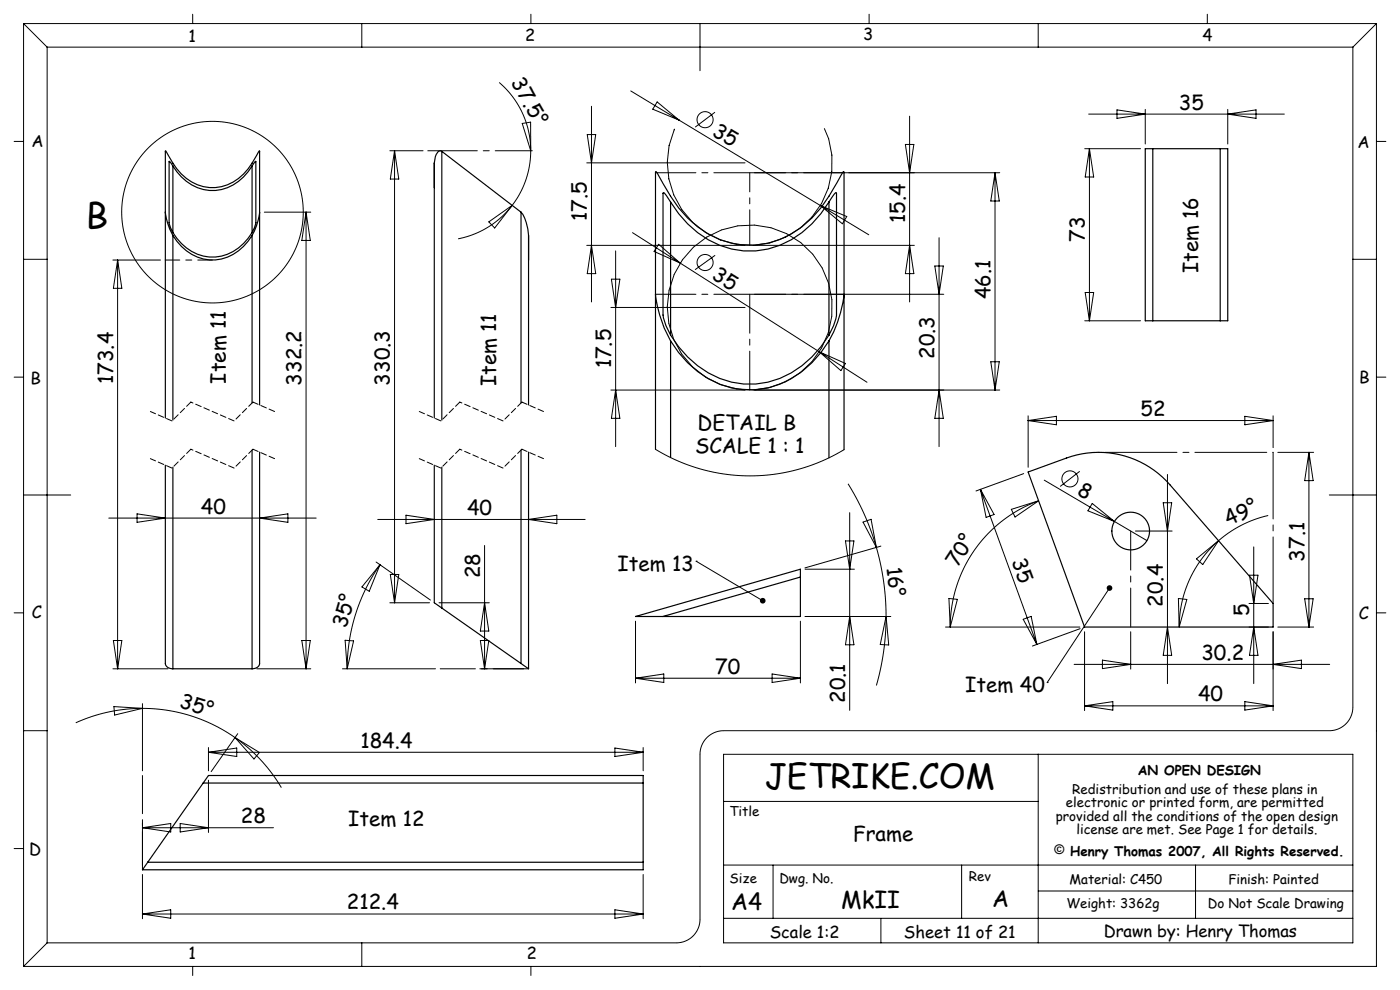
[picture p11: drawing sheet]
<svg xmlns="http://www.w3.org/2000/svg" width="297mm" height="210mm" viewBox="0 0 297 210" stroke-linecap="round" stroke-linejoin="round" font-family="sans-serif">
<g fill="none" stroke="#000" stroke-width=".21">
<path d="M5 5h287M5 5v200M5 5l5 5M10 10v190M10 10h277M40.9 3v2M76.7 5v5M105.9 17.5a19 19 0 0 1 6.7 14.5M112.6 3v2M133.8 19.3l50.5 30.5M148.5 5v10M184.4 3v2"/>
<path d="M220.3 5v5M256.1 3v2M287 10v140a5 5 0 0 1-5 5h-128.5a5 5 0 0 0-5 5v35a5 5 0 0 1-5 5h-133.5M292 5v200h-287M292 5l-5 5M3 30h2M82.7 32h7.1M83.7 32v95.9M83.7 32l.9 6h-1.8zM110.8 26.2l1.8-.3v6.1zM112.6 32a19 19 0 0 1-3.9 11.6M124.5 34.5h33.6"/>
<path d="M124.6 28.5h1.8l-.9 6zM125.5 22.5v41.5M139.4 21.6l4.7 3.9-5.6-2.3zM151.7 23.8l-4.2 3.2M160.1 36.6h52M174.9 27.3a17.5 17.5 0 0 1-15.8 24.7 17.5 17.5 0 0 1-16-24.6M192.1 30.6h1.8l-.9 6zM193 24.6v39.4M211.1 36.6v46.1M211.1 36.6l.9 6h-1.8zM230.1 31.5h11.9M231 24.2h41.5"/>
<path d="M231.1 31.5v36.5M231.1 31.5l.9 6h-1.8zM237 23.3l6 .9-6 .9zM243 23.2v7.3M260.5 23.2v7.3M260.5 24.2l6-.9v1.8zM292 30h2M5 55h5M24 55.2h10M25 55.2v86.7M25 55.2l.9 6h-1.8zM56.1 45h9.8"/>
<path d="M64.9 45v96.9M64.9 45l.9 6h-1.8zM103.7 47.1l5-3.5-3.8 4.8zM108.7 43.6a19 19 0 0 1-11.5 7.1M124.5 52h33.6M125.5 52l.9 6h-1.8zM129.7 59.2h1.8l-.9 6zM130.6 53.2v41.5M134.2 49.4l49.7 31.7M139.7 51.8l4.6 4-5.5-2.5zM151.7 54.2l-4.3 3M160.1 52h33.9"/>
<path d="M174 43.6l5.6 2.3-.9 1.6zM193 52l.9 6h-1.8zM198.3 56.4h1.8l-.9 6zM199.2 50.4v44.3M287 55h5M129.6 65.2h28.5M160.1 62.4h40.1M173.8 74.6l5.6 2.5-1 1.5zM210.2 76.7h1.8l-.9 6zM230.1 68h11.9M230.2 62h1.8l-.9 6zM3 80h2"/>
<path d="M129.6 82.7h28.5M130.6 82.7l.9 6h-1.8zM139.1 95.3l4.6 2.4 4.9 1.8 5.2 1.1 5.2 .3 5.2-.3 5.3-1.1 4.9-1.7 4.7-2.4M160.1 82.7h52M199.2 82.7l.9 6h-1.8zM218.1 88.2v10.9M218.1 89.2h52M218.1 89.2l6-.9v1.8zM229.1 100l-4.2 3.2M264.1 88.3l6 .9-6 .9zM270.1 88.2v6.8M271.1 96h7.6"/>
<path d="M277.7 96v37M277.7 96l.9 6h-1.8zM292 80h2M5 105h10M23.1 109.9h44M29.1 109l6 .9-6 .9zM55.1 109.9l6-.9v1.8zM79.8 119.2l11.5 8.1M80.1 110.2h44M80.6 119.8a38.5 38.5 0 0 0-7 22.1M80.6 119.8l-2.3 5.6-1.5-.9zM86.1 109.3l6 .9-6 .9z"/>
<path d="M102.8 115.7v26.2M112.1 110.2l6-.9v1.8zM147.7 119h.1M147.7 119l14.1 8.4M179.4 114.7h1.8l-.9 6zM179.9 102.6a53.2 53.2 0 0 1 6 13.5M180.3 108.7v42M183.1 110.8l1.7-.6 1.1 5.9zM185.9 116.1a53.2 53.2 0 0 1 2.1 14.7M186.9 115.8l-16.1 4.7M208 103.8l12 32.9M208 103.8l2.9 5.3-1.7 .7z"/>
<path d="M214.5 108l5.8-1.8-5 3.5zM217.2 100.5l-10.1 3.6M220.3 106.2a28.5 28.5 0 0 0-18.7 26.8M221.5 101.9l21.8 12.8M231.7 106.8l4.7 3.8-5.6-2.3zM240.9 112.6h7.8M246.8 106.6h1.8l-.9 6zM247.7 100.6v44.4M253.8 118.5l4.7-3.8-3.3 5.1zM258.5 114.7a24.3 24.3 0 0 0-8.3 18.3M266 116v29M269 109.3a24.3 24.3 0 0 0-10.5 5.4"/>
<path d="M282 105h10M3 130h2M24.1 135.9h1.8l-.9 6zM64 135.9h1.8l-.9 6zM73.2 135.8l1.8 .2-1.4 5.9zM82.7 127.9h8.4M82.8 121.9h1.8l-.9 6zM93.1 127.9h10.7M101.9 135.9h1.8l-.9 6zM102.8 127.9l.9 6h-1.8zM134.8 131.8v13.1M169.8 131.8v13.1"/>
<path d="M170.8 130.8h18.2M170.8 120.7h10.5M180.3 130.8l.9 6h-1.8zM188 130.8a53.1 53.1 0 0 1-2.1 14.6M188 130.8l.5 6-1.8-.1zM200.6 133h28.5M201.3 127l1.8 .1-1.5 5.9zM217.1 131.4l1.7-.7 1.2 6zM229.1 133.4l-10.1 3.6M230.1 134v16.7M235.4 124.7l-13.2 20.1M239.9 134v7.9"/>
<path d="M247.7 133l.9 6h-1.8zM250 126.9l1.8 .3-1.6 5.8zM265 133h4.1M265 128h4.1M265.1 122h1.8l-.9 6zM266 133l.9 6h-1.8zM270.1 134v16.7M271.1 133h7.6M276.8 127h1.8l-.9 6zM292 130h2M5 155h5M24 141.9h11.6"/>
<path d="M24.2 149.9l6 .4-5.9 1.4zM30.2 150.3a34.2 34.2 0 0 1 19.7 6.2M30.2 150.3a34.2 34.2 0 0 0-14.1 3M30.2 149.3v14.2M44.2 158.6v4.9M44.2 159.6h92.2M44.2 159.6l6-.9v1.8zM49.9 156.5a34.2 34.2 0 0 1 9.8 10.6M49.9 156.5l5.1 3.1-1.1 1.4zM50.4 155.6l-5.6 8.1M54.5 141.9h11.4M72.6 141.9h19.8"/>
<path d="M101.8 141.9h9.3M130.4 158.7l6 .9-6 .9zM134.8 143.9h35M134.8 143.9l6-.9v1.8zM136.4 158.6v4.9M163.8 143l6 .9-6 .9zM222.2 144.8h.1M227.9 140.9h54.2M230.1 149.7h40M230.1 149.7l6-.9v1.8zM233.9 140l6 .9-6 .9zM264.1 148.8l6 .9-6 .9z"/>
<path d="M270.1 140.9l6-.9v1.8zM30.2 174.6v8.9M30.2 175.6l6-.9v1.8zM30.2 175.6h27.8M38.2 174.7l6 .9-6 .9zM44.2 165.5v11.1M153.5 160h133.5v40h-133.5zM153.5 170h66.8M220.3 160v40M3 180h2M30.2 185.5v9.4M30.2 193.9h106.2"/>
<path d="M30.2 193.9l6-.9v1.8zM130.4 193l6 .9-6 .9zM136.4 185.5v9.4M153.5 183.5h133.5M153.5 194.8h133.5M164 183.5v11.3M186.9 194.8v5.2M204 183.5v11.3M220.3 189h66.7M253.6 183.5v11.3M10 200l-5 5M40.9 205v1.9"/>
<path d="M76.7 200v5M112.6 205v1.9"/>
<circle cx="149.6" cy="25.4" r="1.71"/>
<circle cx="45.1" cy="45" r="19.3"/>
<circle cx="149.6" cy="55.7" r="1.71"/>
<circle cx="227" cy="101.6" r="1.71"/>
</g>
<g fill="none" stroke="#000" stroke-width=".21" stroke-dasharray="1.3 .6">
<path d="M36.5 99.3l-4.6-2M36.5 89.3l-4.6-2M40.5 95.3l-4 4M40.5 85.3l-4 4M49.7 99.3l-9.2-4M49.7 89.3l-9.2-4M53.7 95.3l-4 4M53.7 85.3l-4 4M58.3 97.3l-4.6-2M58.3 87.3l-4.6-2M93.5 99.3l-4.5-2M93.5 89.3l-4.5-2"/>
<path d="M97.5 95.3l-4 4M97.5 85.3l-4 4M106.7 99.3l-9.2-4M106.7 89.3l-9.2-4M110.7 95.3l-4 4M110.7 85.3l-4 4M115.3 97.3l-4.6-2M115.3 87.3l-4.6-2"/>
</g>
<path d="M159.1 82.7v-20.3M239.9 112.6v20.4" fill="none" stroke="#000" stroke-width=".21" stroke-dasharray="15.2 1.3 1.3 1.3" stroke-dashoffset="7"/>
<path d="M233.1 96h37" fill="none" stroke="#000" stroke-width=".21" stroke-dasharray="15.2 1.3 1.3 1.3" stroke-dashoffset="-1.3"/>
<path d="M270.1 96v32" fill="none" stroke="#000" stroke-width=".21" stroke-dasharray="15.2 1.3 1.3 1.3" stroke-dashoffset="1.1"/>
<path d="M30.2 184.5v-20" fill="none" stroke="#000" stroke-width=".21" stroke-dasharray="15.2 1.3 1.3 1.3" stroke-dashoffset="7.1"/>
<g fill="none" stroke="#000" stroke-width=".21" stroke-dasharray="15.2 1.3 1.3 1.3">
<path d="M93.4 32h-2.6M143 58.2l-1.1 3.4M144.8 55.1l-1.8 3.1M147.1 52.4l-2.3 2.7M149.9 50.3l-2.8 2.1M153.1 48.8l-3.2 1.5M156.5 47.9l-3.4 .9M160.1 47.7l-3.6 .2M163.6 48.3l-3.5-.6M166.9 49.6l-3.3-1.3M169.9 51.5l-3-1.9M172.4 53.9l-2.5-2.4"/>
<path d="M174.4 56.8l-2-2.9M141.6 65.1l.3 3.5M141.9 68.6l1 3.4M141.9 61.6l-.3 3.5M142.9 72l1.7 3.1M144.6 75.1l2.3 2.7M146.9 77.8l2.8 2.2M169.7 79.1l2.6-2.4M172.3 76.7l2-2.9M174.3 73.8l1.4-3.2M175.7 70.6l.8-3.5M175.8 60.1l-1.4-3.3"/>
<path d="M176.5 67.1v-3.5M176.5 63.6l-.7-3.5M149.7 80l3.2 1.6M152.9 81.6l3.4 .9M156.3 82.5l3.5 .2M159.8 82.7l3.5-.5M163.3 82.2l3.3-1.2M166.6 81l3.1-1.9"/>
</g>
<path d="M112.1 141.9h-18.7" fill="none" stroke="#000" stroke-width=".21" stroke-dasharray="15.2 1.3 1.3 1.3" stroke-dashoffset="7.8"/>
<path d="M93.4 32h19.5" fill="none" stroke="#000" stroke-width=".21" stroke-dasharray="15.2 1.3 1.3 1.3" stroke-dashoffset="7.4"/>
<path d="M139.1 36.6h40M139.1 62.4h40" fill="none" stroke="#000" stroke-width=".21" stroke-dasharray="15.2 1.3 1.3 1.3" stroke-dashoffset="6.7"/>
<path d="M159.1 52v-15.4" fill="none" stroke="#000" stroke-width=".21" stroke-dasharray="15.2 1.3 1.3 1.3" stroke-dashoffset="7.7"/>
<path d="M45 55.2h-10" fill="none" stroke="#000" stroke-width=".21" stroke-dasharray="15.2 1.3 1.3 1.3" stroke-dashoffset="12.1"/>
<path d="M161.4 127a.6 .6 0 0 0 .1 .9 .6 .6 0 0 0 .8-.2l-.5-.3 .5 .3a.6 .6 0 0 0-.1-.8 .6 .6 0 0 0-.8 .1zM235 124.3a.6 .6 0 0 0 0 .9 .6 .6 0 0 0 .8-.1 .6 .6 0 0 0-.1-.9l-.3 .5 .3-.5-.4-.1z" fill="#000"/>
<g fill="none" stroke="#000" stroke-width=".25">
<path d="M36.7 35.2l-.8-1v13l.3 1.1 .5 1M36.7 35.2a9.4 9.4 0 0 0 11.6 4.6 10.8 10.8 0 0 0 5.2-4.6M36.7 35.2v14.1M53.5 35.2l.7-1 .1 13-.8 2.1M53.5 35.2v14.1M92.1 34.6v5.2M92.1 34.6v54.1M93.7 32.1l-.4-.1a1.63 1.63 0 0 0-.9 1.2l-.3 1.4M93.7 32.1l16.8 12.9M93.7 32.1v57M244.6 31.5h-1.6v36.5h1.6M244.6 31.5v36.5"/>
<path d="M244.6 31.5h14.3M258.9 31.5h1.6v36.5h-1.6M258.9 31.5v36.5M35.1 45v.5a13.7 13.7 0 0 0 1.6 4.4M36.7 49.9a9.4 9.4 0 0 0 11.6 4.6 10.8 10.8 0 0 0 5.2-4.6M36.7 49.3a9.4 9.4 0 0 0 11.6 4.6 10.8 10.8 0 0 0 5.2-4.6M36.7 49.9v39.2M53.5 49.9v35.6M55.1 45l-.1 .9a13.2 13.2 0 0 1-1.5 4M110.5 45a8.1 8.1 0 0 1 1.6 4.9M110.5 45v40.5M112.1 49.9v5.3"/>
<path d="M112.1 49.9v36M142.3 42.8l-1.3-1.8-.3-.1v25.9l.6 2.3 1 2M142.3 42.8a20.6 20.6 0 0 0 15.5 10.4 18.9 18.9 0 0 0 16.4-7.9l1.7-2.5M142.3 42.8v28.3M175.9 42.8l1-1.5 .5-.5 .1 26a10.1 10.1 0 0 1-1.6 4.3M175.9 42.8v28.3M139.1 62.4v.5a27 27 0 0 0 3.2 9.4M142.3 72.3a20.6 20.6 0 0 0 15.5 10.4 18.9 18.9 0 0 0 16.4-7.9l1.7-2.5M142.3 71.1a20.6 20.6 0 0 0 15.5 10.4 18.9 18.9 0 0 0 16.4-8l1.7-2.4M142.3 72.3v24.8M175.9 72.3v24.8M179.1 62.4a26.2 26.2 0 0 1-3.2 9.9"/>
<path d="M244.6 68h14.3M35.1 98.7v42a1.39 1.39 0 0 0 1.6 1.2M36.7 99.1v42.8M53.5 95.5v46.4M55.1 85.9l-.1-53.9-.1 .1a13.7 13.7 0 0 1-6.6 7.1 9.4 9.4 0 0 1-11.6-4.6l-1.6-2.6v56.7M55.1 95.9v44.8a1.43 1.43 0 0 1-1.6 1.2M92.1 98.7v29.2l1.6 1.1M93.7 99.1v29.9M110.5 95.5v45.2M112.1 95.9v46l-1.6-1.2M139.1 95.3v-58.9l1 1.5a27.3 27.3 0 0 0 10.2 11.7 17.7 17.7 0 0 0 21.9-3.3 42 42 0 0 0 6.6-9.7l.2-.2 .1 59M218.1 100.1l8.2-2.9a20 20 0 0 1 21.9 5.6l21.9 25.2v5h-40z"/>
<path d="M93.7 129l16.8 11.7M169.8 122.4v-1.7l-35 10.1h5.8M169.8 122.4l-29.2 8.4M169.8 122.4v8.4h-29.2M36.7 141.9h16.8M43.1 166.1l1.1-1.6h92.2v1.6M43.1 166.1h93.3M43.1 166.1l-11.8 16.8M136.4 166.1v16.8M31.3 182.9l-1.1 1.6h106.2v-1.6M31.3 182.9h105.1"/>
<circle cx="239.9" cy="112.6" r="4"/>
</g>
<text font-size="7.5" x="18.2" y="48.4">B</text>
<text font-size="7.1" x="162.3" y="167.3">JETRIKE.COM</text>
<g font-size="4.9">
<text x="155.1" y="193">A4</text>
<text x="178.5" y="192.5">MkII</text>
<text x="210.5" y="192.3">A</text>
</g>
<g font-size="4.4">
<text x="108.3" y="17.4" transform="rotate(61 108.3 17.4)">37.5°</text>
<text x="250.1" y="23.2">35</text>
<text x="150.9" y="28.6" transform="rotate(31 150.9 28.6)">35</text>
<text x="124.5" y="46.9" transform="rotate(-90 124.5 46.9)">17.5</text>
<text x="192" y="47.3" transform="rotate(-90 192 47.3)">15.4</text>
<text x="230.2" y="51.3" transform="rotate(-90 230.2 51.3)">73</text>
<text x="150.8" y="58.9" transform="rotate(33 150.8 58.9)">35</text>
<text x="254.2" y="58" transform="rotate(-90 254.2 58)">Item 16</text>
<text x="210.1" y="63.5" transform="rotate(-90 210.1 63.5)">46.1</text>
<text x="198.2" y="76.1" transform="rotate(-90 198.2 76.1)">20.3</text>
<text x="24" y="81.5" transform="rotate(-90 24 81.5)">173.4</text>
<text x="47.9" y="81.3" transform="rotate(-90 47.9 81.3)">Item 11</text>
<text x="64" y="81.8" transform="rotate(-90 64 81.8)">332.2</text>
<text x="82.7" y="81.8" transform="rotate(-90 82.7 81.8)">330.3</text>
<text x="105.3" y="81.9" transform="rotate(-90 105.3 81.9)">Item 11</text>
<text x="129.6" y="78.1" transform="rotate(-90 129.6 78.1)">17.5</text>
<text x="242" y="88.2">52</text>
<text x="148" y="91.3">DETAIL B</text>
<text x="147.5" y="96">SCALE 1 : 1</text>
<text x="228.3" y="104.8" transform="rotate(30 228.3 104.8)">8</text>
<text x="42.6" y="108.9">40</text>
<text x="99.1" y="109.2">40</text>
<text x="260.6" y="111.6" transform="rotate(-25 260.6 111.6)">49°</text>
<text x="214.6" y="119" transform="rotate(70 214.6 119)">35</text>
<text x="276.7" y="119.1" transform="rotate(-90 276.7 119.1)">37.1</text>
<text x="101.8" y="122.6" transform="rotate(-90 101.8 122.6)">28</text>
<text x="131" y="121.1">Item 13</text>
<text x="188" y="120.4" transform="rotate(82 188 120.4)">16°</text>
<text x="203.2" y="120.5" transform="rotate(-58 203.2 120.5)">70°</text>
<text x="246.7" y="128.7" transform="rotate(-90 246.7 128.7)">20.4</text>
<text x="265" y="130.8" transform="rotate(-90 265 130.8)">5</text>
<text x="73.4" y="133.5" transform="rotate(-73 73.4 133.5)">35°</text>
<text x="151.7" y="142.9">70</text>
<text x="254.9" y="140">30.2</text>
<text x="37.9" y="150" transform="rotate(18 37.9 150)">35°</text>
<text x="179.3" y="149.1" transform="rotate(-90 179.3 149.1)">20.1</text>
<text x="204.8" y="146.8">Item 40</text>
<text x="254.2" y="148.8">40</text>
<text x="76.5" y="158.6">184.4</text>
<text x="51.1" y="174.6">28</text>
<text x="73.9" y="175.2">Item 12</text>
<text x="181" y="178.4">Frame</text>
<text x="73.6" y="192.9">212.4</text>
</g>
<g font-size="3.5">
<text x="40" y="8.9">1</text>
<text x="111.4" y="8.6">2</text>
<text x="183.1" y="8.6">3</text>
<text x="255.1" y="8.7">4</text>
<text x="6.7" y="31.1">A</text>
<text x="288" y="31.4">A</text>
<text x="6.5" y="81.4">B</text>
<text x="288.3" y="81.2">B</text>
<text x="6.7" y="131.1">C</text>
<text x="288.3" y="131.3">C</text>
<text x="6.2" y="181.4">D</text>
<text x="40" y="203.5">1</text>
<text x="111.8" y="203.5">2</text>
<text x="163.3" y="199.1">Scale 1:2</text>
<text x="191.8" y="199">Sheet 11 of 21</text>
<text x="234.1" y="198.7">Drawn by: Henry Thomas</text>
</g>
<g font-size="2.8">
<text x="241.4" y="164.3">AN OPEN DESIGN</text>
<text x="154.7" y="173.2">Title</text>
<text x="226.1" y="171.2">electronic or printed form, are permitted</text>
<text x="227.5" y="168.4">Redistribution and use of these plans in</text>
<text x="224" y="174">provided all the conditions of the open design</text>
<text x="228.3" y="176.9">license are met. See Page 1 for details.</text>
<text x="223.7" y="181.1">© Henry Thomas 2007, All Rights Reserved.</text>
<text x="154.8" y="187.2">Size</text>
<text x="165.3" y="187.3">Dwg. No.</text>
<text x="205.5" y="186.8">Rev</text>
<text x="226.9" y="187.4">Material: C450</text>
<text x="260.6" y="187.4">Finish: Painted</text>
<text x="226.2" y="192.7">Weight: 3362g</text>
<text x="256.3" y="192.6">Do Not Scale Drawing</text>
</g>
</svg>
